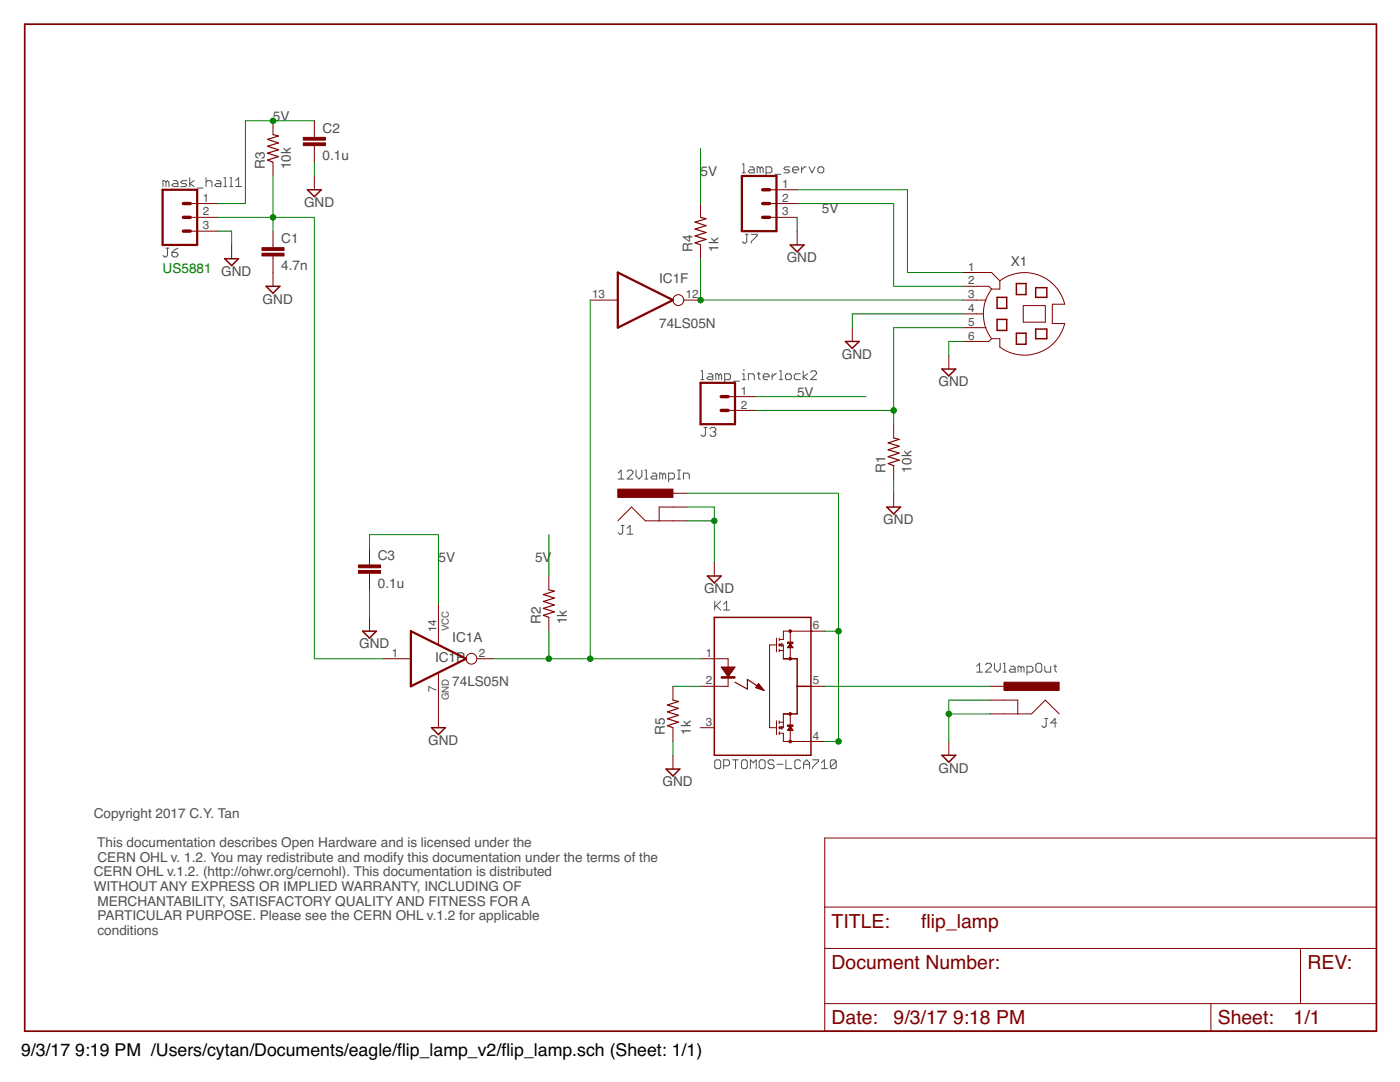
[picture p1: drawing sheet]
<svg xmlns="http://www.w3.org/2000/svg" width="279mm" height="216mm" viewBox="0 0 279 216" stroke-linecap="round" stroke-linejoin="round" font-family="sans-serif">
<g fill="none" stroke="#505050" stroke-width=".2">
<path d="M33.1 36.3l-.3-.3h-.3v1.2M33.1 36.3v.9M33.1 36.3l.3-.3 .3 .3v.9M34.6 36h.6l.3 .3v.9h-.9l-.3-.3 .3-.3h.9M37.3 36h-.9l-.3 .3 .3 .3h.6l.3 .3-.3 .3h-.9M37.9 35.5v1.7M38.7 36l-.8 .6 .8 .6M39.3 37.5h1.2M41.1 36.3l.3-.3h.6l.3 .3v.9M41.1 35.5v1.7M43.2 36h.6l.3 .3v.9h-.9l-.3-.3 .3-.3h.9M44.7 37.2h.6"/>
<path d="M44.7 35.5h.3v1.7M45.8 37.2h.6M45.8 35.5h.3v1.7M47 37.2h1.2M47 36l.6-.5v1.7M148.1 32.7h.3v1.8M148.1 34.5h.6M149.6 33.3h.6l.3 .3v.9h-.9l-.3-.3 .3-.3h.9M151.7 33.6l-.3-.3h-.3v1.2M151.7 33.6v.9M151.7 33.6l.3-.3 .3 .3v.9M152.9 34.5h.9l.3-.3v-.6l-.3-.3h-.9v1.8"/>
<path d="M154.7 34.8h1.1M157.6 33.3h-.9l-.3 .3 .3 .3h.6l.3 .3-.3 .3h-.9M158.2 33.9h1.2v-.3l-.3-.3h-.6l-.3 .3v.6l.3 .3h.6M160 33.3v1.2M160.9 33.3h-.3l-.6 .6M161.5 33.3l.6 1.2 .5-1.2M163.2 33.6l.3-.3h.6l.3 .3v.6l-.3 .3h-.6l-.3-.3zM33.1 49.5h.6M33.4 49.5v1.5l-.3 .3h-.3l-.3-.3M34.3 50.4h.9l.3 .3v.3l-.3 .3h-.6l-.3-.3zM35.5 49.5l-.6 .3-.6 .6M148.7 46.8h.6"/>
<path d="M149 46.8v1.4l-.3 .3h-.3l-.3-.3M149.9 46.8h1.2v.3l-1.2 1.1v.3M139.9 74h.3v1.8M139.9 75.8h.6M141.4 74.6h.6l.3 .3v.9h-.9l-.3-.3 .3-.3h.9M143.4 74.9l-.2-.3h-.3v1.2M143.4 74.9v.9M143.4 74.9l.3-.3 .3 .3v.9M144.6 75.8h.9l.3-.3v-.6l-.3-.3h-.9v1.7M146.4 76.1h1.2M148.2 75.8h.6M148.2 74.6h.3v1.2"/>
<path d="M148.5 73.7v.3M149.4 75.8v-1.2h.8l.3 .3v.9M151.1 74.6h.6M151.4 74.3v1.2l.3 .3M152.3 75.2h1.2v-.3l-.3-.3h-.6l-.3 .3v.6l.3 .3h.6M154.1 74.6v1.2M155 74.6h-.3l-.6 .6M155.6 74h.3v1.8M155.6 75.8h.5M157 74.6h.6l.3 .3v.6l-.3 .3h-.6l-.2-.3v-.6zM159.7 74.6h-.9l-.3 .3v.6l.3 .3h.9M160.3 74v1.8"/>
<path d="M161.2 74.6l-.9 .6 .9 .6M161.8 74.3l.3-.3h.6l.3 .3v.3l-1.2 1.2h1.2M123.4 94.4l.6-.6v1.8M123.4 95.6h1.1M125.2 94.1l.3-.3h.5l.3 .3v.3l-1.1 1.2h1.1M126.9 93.8v1.2l.6 .6 .6-.6v-1.2M128.7 95.6h.6M128.7 93.8h.3v1.8M130.2 94.4h.6l.3 .3v.9h-.9l-.3-.3 .3-.3h.9M132.2 94.7l-.2-.3h-.3v1.2M132.2 94.7v.9M132.2 94.7l.3-.3 .3 .3v.9"/>
<path d="M133.4 95.6h.9l.3-.3v-.6l-.3-.3h-.9v1.8M135.2 95.6h.6M135.2 93.8h.6M135.5 93.8v1.8M136.4 95.6v-1.2h.9l.3 .3v.9M140.5 85.3h.6M140.8 85.3v1.5l-.3 .3h-.3l-.3-.3M141.7 85.6l.3-.3h.6l.3 .3v.3l-.3 .3M142.3 86.2h.3M142.6 86.2l.3 .3v.3l-.3 .3h-.6l-.3-.3M124 104.8h.5M124.3 104.8v1.5l-.3 .3h-.3l-.3-.3"/>
<path d="M125.2 106.6h1.1M125.2 105.4l.6-.6v1.8M142.6 120v1.7M143.8 120l-1.2 1.1M142.9 120.8l.9 .9M144.4 120.5l.6-.5v1.7M144.4 121.7h1.2M194.9 132.9l.6-.5v1.7M194.9 134.1h1.2M196.7 132.7l.3-.3h.6l.2 .3v.2l-1.1 1.2h1.1M198.5 132.4v1.1l.6 .6 .5-.6v-1.1M200.2 134.1h.6"/>
<path d="M200.2 132.4h.3v1.7M201.7 132.9h.6l.3 .3v.9h-.9l-.3-.3 .3-.3h.9M203.8 133.2l.3-.3 .3 .3v.9M203.8 133.2l-.3-.3h-.3v1.2M203.8 133.2v.9M205 134.1h.8l.3-.3v-.6l-.3-.3h-.8v1.8M206.7 132.7l.3-.3h.6l.3 .3v1.1l-.3 .3h-.6l-.3-.3zM208.5 132.9v.9l.3 .3h.9v-1.2M210.3 132.9h.6M210.6 132.7v1.1l.3 .3M142.9 151.6h.6l.3 .3v1.2l-.3 .3h-.6l-.3-.3v-1.2zM144.4 152.8h.9l.3-.3v-.6l-.3-.3h-.9v1.8"/>
<path d="M146.2 151.6h1.2M146.8 151.6v1.8M148.3 151.6h.5l.3 .3v1.2l-.3 .3h-.5l-.3-.3v-1.2zM149.8 153.4v-1.8l.5 .6 .6-.6v1.8M151.8 151.6h.6l.3 .3v1.2l-.3 .3h-.6l-.3-.3v-1.2zM154.5 151.9l-.3-.3h-.6l-.3 .3v.3l.3 .3h.6l.3 .3v.3l-.3 .3h-.6l-.3-.3M155.1 152.5h1.2M156.8 151.6v1.8h1.2M159.8 151.9l-.3-.3h-.6l-.3 .3v1.2l.3 .3h.6l.3-.3M160.4 152.5h1.2M160.4 153.4v-1.2l.6-.6 .6 .6v1.2M162.2 151.6h1.1v.3l-1.1 1.2v.3"/>
<path d="M163.9 153.4h1.2M163.9 152.2l.6-.6v1.8M166.9 151.9l-.3-.3h-.6l-.3 .3v1.2M166.9 151.9v1.2l-.3 .3h-.6l-.3-.3M166.9 151.9l-1.2 1.2M208.5 143.4h.6M208.8 143.4v1.4l-.3 .3h-.3l-.3-.3M210.9 144.3h-1.2l.9-.9v1.7"/>
</g>
<path d="M4.9 4.8h269.8v201h-269.8z" fill="none" stroke="#800000" stroke-width=".34"/>
<g fill="none" stroke="#800000" stroke-width=".2">
<path d="M54.5 24.1v2.8M54.5 32.4v2.7M62.7 24.1v3.3M62.7 29.1v3.3M62.7 35.1v2.8M153.6 37.9h5.5M38 40.6h5.5M38 43.4h5.5M38 46.1h5.5M46.2 48.9v2.7M54.5 46.1v3.3M54.5 51.1v6"/>
<path d="M117.8 59.9h5.5M136.5 59.9h3.3M139.8 40.6v2.8M139.8 48.9v2.7M153.6 40.6h5.5M153.6 43.4h5.5M159.1 46.1v2.8M192.1 59.9h4.7M192.1 57.1h5.2l.6 .6M192.1 54.4h5.8l1.6 1.6M197.9 57.7a8.3 8.3 0 0 0 0 9.9M199.5 56a8.3 8.3 0 0 1 13 4.7h-2.5v3.9h2.5a8.3 8.3 0 0 1-13 4.6v-1.6h-1.6"/>
<path d="M199.5 56v1.7h-1.6M145.3 79.1h5.5M170.1 65.4v2.7M189.4 70.9v2.7M192.1 62.6h4.1M192.1 65.4h4.7M197.9 67.6l-.6 .5h-5.2M204.2 61h4.4v3.3h-4.4zM134.3 98.4h2.8M145.3 81.9h5.5M178.4 84.6v2.8M178.4 92.9v2.8"/>
<path d="M178.4 98.4v2.8M73.7 109.4v3.3M73.7 114.4v3.3M109.5 114.9v2.8M123.3 103.9l2.7-2.7 2.8 2.7h8.3M137.1 101.2h-5.5v2.7M142.6 112.2v2.7M73.7 123.2v2.7M76.5 131.4h5.5M87.5 120.4v8.3M87.5 134.2v11M95.2 131.4h3.3"/>
<path d="M109.5 123.2v2.7M134.3 136.9v2.8M139.8 131.4h5.5v5.5h-5.5M143.9 133.1h2.8l-1.4 1.9zM144 133.2h2.6M144.1 133.3h2.4M144.2 133.5h2.2M144.3 133.6h2M144.4 133.7h1.8M144.5 133.9h1.7M144.6 134h1.4M144.7 134.1h1.3"/>
<path d="M144.8 134.3h1.1M144.9 134.4h.9M145 134.5h.7M145.1 134.7h.5M145.2 134.8h.3M145.2 134.9h.2M150.8 137.2h1.2M150.9 137.1h1M151 136.9h.8M151.1 136.8h.6M151.1 137.3h1M151.2 136.7h.4"/>
<path d="M151.3 136.5h.2M151.4 136.4l1.1 1.4-1.7-.6zM151.5 137.5h.7M151.9 137.6h.4M152.3 137.7h.1M155 128.7h-1.4v16.5h1.4M155 127.3v2.8M155.5 127.3v.6M155.5 128.4v.6M155.5 129.5v.6M155.5 128.7l.6-.3v.6zM155.5 129.8h.8"/>
<path d="M157.2 129.2h1M157.3 129.1h.8M157.4 128.9h.7M157.5 128.8h.4M157.5 128.7h.4M157.6 128.5h.2M157.7 125.9v5.5h-1.4v-2.7h-.8M157.7 128.4l.6 .8h-1.1zM161.8 136.9h2.8M164.6 125.9h-8.3v1.7h-.8M197.6 139.7h5.5v2.8M197.6 136.9h2.8"/>
<path d="M134.3 145.2v2.8M134.3 150.7v2.8M139.8 145.2h2.8M155 143.8v2.8M155.5 145.2h.8v-2.7h1.4v5.5M155.5 146.3h.8v1.7h8.3M155.5 143.8v.6M155.5 144.9v.6M155.5 146v.6M155.5 145.2l.6-.3v.6zM155.5 144.1h.8M157.3 145.6h.9"/>
<path d="M157.4 145.5h.7M157.4 145.3h.6M157.5 145.2h.4M157.6 145.1h.2M157.7 144.9l.6 .9h-1.1zM189.4 148v2.7M197.6 142.5h8.3l2.7-2.8 2.8 2.8M164.6 167.2h110.1v38.6h-110.1zM164.6 189.3h110.1M164.6 181h110.1M259.5 189.3v11M164.6 200.3h110.1"/>
<path d="M241.7 200.3v5.5"/>
<circle cx="135.4" cy="59.9" r="1.08"/>
<circle cx="94.1" cy="131.4" r="1.08"/>
</g>
<g fill="#800000" stroke="#800000" stroke-width=".2">
<path d="M123.3 97.6h11v1.7h-11z"/>
<path d="M200.4 136.1h11v1.7h-11z"/>
<path d="M52.3 50.5h4.4v.6h-4.4z"/>
<path d="M52.3 49.4h4.4v.6h-4.4z"/>
<path d="M60.5 28.5h4.4v.6h-4.4z"/>
<path d="M60.5 27.4h4.4v.6h-4.4z"/>
<path d="M157.2 128.1h1.1v.3h-1.1z"/>
<path d="M143.9 135h2.8v.3h-2.8z"/>
<path d="M157.2 144.7h1.1v.2h-1.1z"/>
<path d="M71.5 113.8h4.4v.6h-4.4z"/>
<path d="M71.5 112.7h4.4v.6h-4.4z"/>
</g>
<g fill="none" stroke="#800000" stroke-width=".3">
<path d="M61.4 37.9h2.7l-1.4 1.3zM44.9 51.6h2.7l-1.4 1.4zM53.1 57.1h2.8l-1.4 1.4zM157.7 48.9h2.8l-1.4 1.3zM199 59.3h1.9v2.2h-1.9zM202.8 56.6h2v2.2h-2zM206.7 57.4h2.2v1.9h-2.2zM168.7 68.1h2.8l-1.4 1.4zM188 73.6h2.7l-1.3 1.4zM199 63.7h1.9v2.2h-1.9zM202.8 66.5h2v2.2h-2zM206.7 65.7h2.2v1.9h-2.2z"/>
<path d="M141.2 114.9h2.7l-1.3 1.4zM177 101.2h2.7l-1.3 1.4zM72.4 125.9h2.7l-1.4 1.4zM142.6 123.2h19.2v27.5h-19.2zM156.3 131.4h2.8v11.1h-2.8M159.1 136.9h2.7M86.1 145.2h2.8l-1.4 1.4zM132.9 153.5h2.8l-1.4 1.3zM188 150.7h2.7l-1.3 1.4z"/>
</g>
<path d="M32.4 37.9h6.9v11h-6.9zM148.1 35.1h6.9v11h-6.9zM123.3 54.4l11 5.5-11 5.5zM139.8 76.4h6.9v8.2h-6.9zM82 125.9l11 5.5-11 5.5z" fill="none" stroke="#800000" stroke-width=".44"/>
<path d="M152.2 37.9h1.4M36.6 43.4h1.4M36.6 40.6h1.4M36.6 46.1h1.4M152.2 43.4h1.4M152.2 40.6h1.4M143.9 79.1h1.4M143.9 81.9h1.4" fill="none" stroke="#800000" stroke-width=".68"/>
<path d="M54.5 26.9l1.1 .2-2.2 .7 2.2 .7-2.2 .7 2.2 .7-2.2 .7 2.2 .7-2.2 .6 1.1 .5M139.8 43.4l1.1 .2-2.2 .7 2.2 .7-2.2 .7 2.2 .7-2.2 .7 2.2 .7-2.2 .7 1.1 .4M178.4 87.4l1.1 .3-2.3 .7 2.3 .6-2.3 .7 2.3 .7-2.3 .7 2.3 .7-2.3 .7 1.2 .4M109.5 117.7l1.1 .3-2.2 .6 2.2 .7-2.2 .7 2.2 .7-2.2 .7 2.2 .7-2.2 .7 1.1 .4M134.3 139.7l1.1 .3-2.2 .7 2.2 .7-2.2 .6 2.2 .7-2.2 .7 2.2 .7-2.2 .7 1.1 .4M146.7 136.1l2.5 1.4v-1.9l3.3 2.2" fill="none" stroke="#800000" stroke-width=".23"/>
<g fill="#800000" stroke="#800000" stroke-width=".2">
<circle cx="157.7" cy="125.9" r=".27"/>
<circle cx="157.7" cy="131.4" r=".27"/>
<circle cx="157.7" cy="142.5" r=".27"/>
<circle cx="157.7" cy="148" r=".27"/>
</g>
<g fill="none" stroke="#008000" stroke-width=".2">
<path d="M54.5 35.1v11M62.7 32.4v2.7M62.7 24.1h-13.7v16.5h-5.5M139.8 29.6v11M159.1 37.9h22v16.5h11M43.5 46.1h2.7v2.8M43.5 43.4h19.2v88h13.8M117.8 59.9v71.5M139.8 51.6v8.3h52.3M159.1 43.4v2.7M159.1 40.6h19.3v16.5h13.7M150.8 79.1h22"/>
<path d="M192.1 62.6h-22v2.8M192.1 68.1h-2.7v2.8M192.1 65.4h-13.7v19.2M137.1 98.4h30.2v49.6h-2.7M150.8 81.9h27.6M178.4 95.7v2.7M73.7 109.4v-2.7h13.8v13.7M73.7 117.7v5.5M109.5 106.7v8.2M137.1 103.9h5.5M137.1 101.2h5.5v11M98.5 131.4h41.3"/>
<path d="M109.5 125.9v5.5M134.3 136.9h5.5M164.6 125.9h2.7M164.6 136.9h33M197.6 139.7h-8.2v8.3M134.3 148v2.7M189.4 142.5h8.2"/>
</g>
<g fill="#008000" stroke="#008000" stroke-width=".2">
<circle cx="142.6" cy="103.9" r=".55"/>
<circle cx="189.4" cy="142.5" r=".55"/>
<circle cx="54.5" cy="24.1" r=".55"/>
<circle cx="178.4" cy="81.9" r=".55"/>
<circle cx="167.3" cy="125.9" r=".55"/>
<circle cx="167.3" cy="148" r=".55"/>
<circle cx="54.5" cy="43.4" r=".55"/>
<circle cx="109.5" cy="131.4" r=".55"/>
<circle cx="117.8" cy="131.4" r=".55"/>
<circle cx="139.8" cy="59.9" r=".55"/>
</g>
<g font-size="3.9" fill="#800000">
<text x="166" y="185.1">TITLE:</text>
<text x="183.9" y="185.1">fip_lamp</text>
<text x="183.9" y="185.1">l</text>
<text x="166" y="193.4">Document Number:</text>
<text x="260.9" y="193.4">REV:</text>
<text x="166" y="204.4">Date:</text>
<text x="178.3" y="204.4">9/3/17</text>
<text x="190.2" y="204.4">9:18 PM</text>
<text x="243" y="204.4">Sheet:</text>
<text x="258.2" y="204.4">1/1</text>
</g>
<g font-size="3.5">
<text x="4.2" y="210.7">9/3/17</text>
<text x="15" y="210.7">9:19 PM /Users/cytan/Documents/eagle/fip_lamp_v2/fip_lamp.sch (Sheet: 1/1)</text>
<text x="79.2" y="210.7">l</text>
<text x="100.1" y="210.7">l</text>
</g>
<g font-size="2.7" fill="#505050">
<text x="54.5" y="24.1">5V</text>
<text x="64.4" y="26.4">C2</text>
<text x="52.9" y="33.7" transform="rotate(-90 52.9 33.7)">R3</text>
<text x="58.1" y="33.7" transform="rotate(-90 58.1 33.7)">10k</text>
<text x="64.4" y="31.9">0.1u</text>
<text x="139.8" y="35.1">5V</text>
<text x="60.7" y="41.3">GND</text>
<text x="164" y="42.5">5V</text>
<text x="56.1" y="54">4.7n</text>
<text x="56.1" y="48.5">C1</text>
<text x="138.2" y="50.2" transform="rotate(-90 138.2 50.2)">R4</text>
<text x="143.4" y="50.2" transform="rotate(-90 143.4 50.2)">1k</text>
<text x="157" y="52.3">GND</text>
<text x="201.7" y="53">X1</text>
<text x="44.2" y="55.1">GND</text>
<text x="131.6" y="56.4">IC1F</text>
<text x="52.4" y="60.6">GND</text>
<text x="131.6" y="65.4">74LS05N</text>
<text x="168" y="71.6">GND</text>
<text x="187.3" y="77.1">GND</text>
<text x="159.1" y="79.1">5V</text>
<text x="176.7" y="94.3" transform="rotate(-90 176.7 94.3)">R1</text>
<text x="181.9" y="94.3" transform="rotate(-90 181.9 94.3)">10k</text>
<text x="176.3" y="104.6">GND</text>
<text x="75.4" y="111.8">C3</text>
<text x="87.5" y="112.2">5V</text>
<text x="106.8" y="112.2">5V</text>
<text x="75.4" y="117.3">0.1u</text>
<text x="140.5" y="118.4">GND</text>
<text x="107.9" y="124.6" transform="rotate(-90 107.9 124.6)">R2</text>
<text x="113.1" y="124.6" transform="rotate(-90 113.1 124.6)">1k</text>
<text x="71.7" y="129.4">GND</text>
<text x="90.3" y="128">IC1A</text>
<text x="86.8" y="132.1">IC1P</text>
<text x="90.3" y="137">74LS05N</text>
<text x="85.4" y="148.6">GND</text>
<text x="132.7" y="146.6" transform="rotate(-90 132.7 146.6)">R5</text>
<text x="137.9" y="146.6" transform="rotate(-90 137.9 146.6)">1k</text>
<text x="187.3" y="154.2">GND</text>
<text x="132.2" y="156.9">GND</text>
<text x="18.7" y="163.3">Copyright 2017 C.Y. Tan</text>
<text x="19.4" y="169.1">This documentation describes Open Hardware and is licensed under the</text>
<text x="19.4" y="172">CERN OHL v. 1.2. You may redistribute and modify this documentation under the terms of the</text>
<text x="18.7" y="174.9">CERN OHL v.1.2. (http://ohwr.org/cernohl). This documentation is distributed</text>
<text x="18.7" y="177.8">WITHOUT ANY EXPRESS OR IMPLIED WARRANTY, INCLUDING OF</text>
<text x="19.4" y="180.7">MERCHANTABILITY, SATISFACTORY QUALITY AND FITNESS FOR A</text>
<text x="19.4" y="183.6">PARTICULAR PURPOSE. Please see the CERN OHL v.1.2 for applicable</text>
<text x="19.4" y="186.5">conditions</text>
</g>
<text font-size="2.7" fill="#008000" x="32.5" y="54.4">US5881</text>
<g font-size="2.3" fill="#505050">
<text x="40.5" y="40.2">1</text>
<text x="156.1" y="37.5">1</text>
<text x="156.1" y="40.2">2</text>
<text x="40.5" y="43">2</text>
<text x="40.5" y="45.7">3</text>
<text x="156.1" y="43">3</text>
<text x="193.2" y="54">1</text>
<text x="118.2" y="59.5">13</text>
<text x="136.8" y="59.5">12</text>
<text x="193.2" y="56.7">2</text>
<text x="193.2" y="59.5">3</text>
<text x="193.2" y="62.2">4</text>
<text x="193.2" y="65">5</text>
<text x="193.2" y="67.8">6</text>
<text x="147.9" y="78.8">1</text>
<text x="147.9" y="81.5">2</text>
<text x="162.2" y="125.6">6</text>
<text x="78.2" y="131.1">1</text>
<text x="87.1" y="126.2" transform="rotate(-90 87.1 126.2)">14</text>
<text x="95.5" y="131.1">2</text>
<text x="140.9" y="131.1">1</text>
<text x="140.9" y="136.6">2</text>
<text x="162.2" y="136.6">5</text>
<text x="87.1" y="138" transform="rotate(-90 87.1 138)">7</text>
<text x="140.9" y="144.8">3</text>
<text x="162.2" y="147.6">4</text>
</g>
<g font-size="1.9" fill="#505050">
<text x="89.6" y="125.9" transform="rotate(-90 89.6 125.9)">VCC</text>
<text x="89.6" y="139.7" transform="rotate(-90 89.6 139.7)">GND</text>
</g>
</svg>
